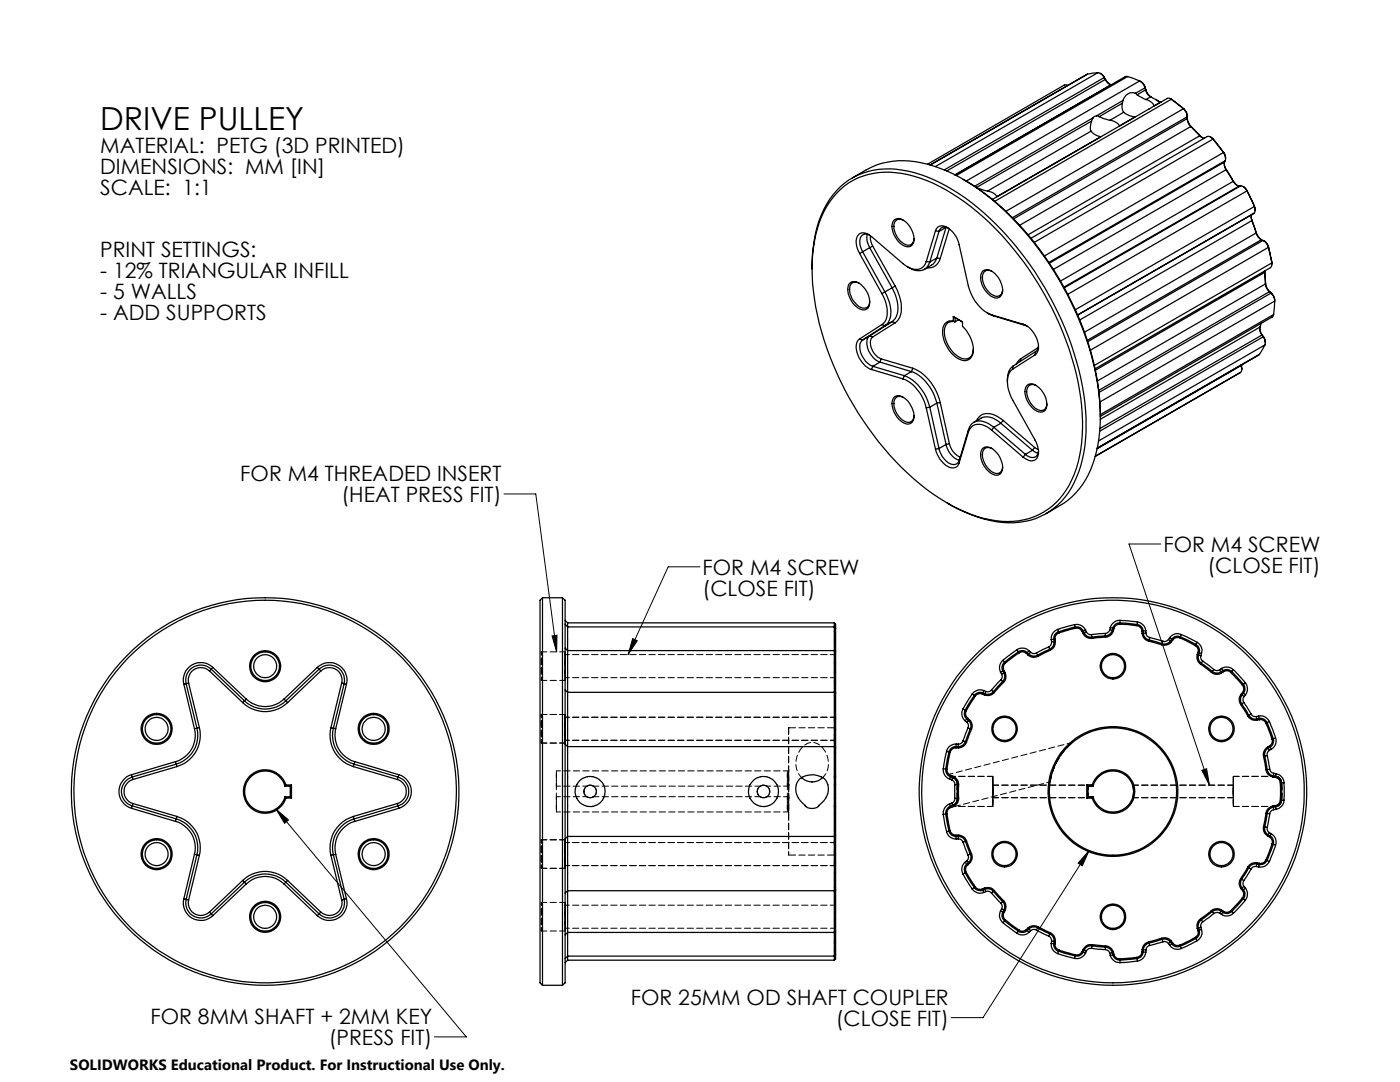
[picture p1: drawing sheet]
<svg xmlns="http://www.w3.org/2000/svg" width="279mm" height="216mm" viewBox="0 0 279 216" stroke-linecap="round" stroke-linejoin="round" font-family="sans-serif">
<path d="M100.6 98.6h6.3l4.2 31.5M139.7 113.1h-6.4l-8 17.5M231.7 108.5h-6.4l16.1 48.2M110.2 126.9l1-.1-.1 3.3zM126.3 127.4l.9 .4-1.9 2.8zM239.9 153.7l.9-.3 .6 3.3zM55.1 161.4l2.5 2.2-.8 .7zM55.1 161.4l38 45.5h-6.4M217.3 169.7l-21.1 33.4h-6.4M217.3 169.7l-1.3 3.1-.8-.6z" fill="none" stroke="#000" stroke-width=".2"/>
<path d="M55.1 161.4l2.5 2.2-.8 .7zM110.2 126.9l1-.1-.1 3.3zM126.3 127.4l.9 .4-1.9 2.8zM217.3 169.7l-1.3 3.1-.8-.6zM239.9 153.7l.9-.3 .6 3.3z" fill="#000"/>
<g fill="none" stroke="#000" stroke-width=".25">
<path d="M213.1 17h-.7l-27.3 15.8M219.1 14.5a1.66 1.66 0 0 1 1.2 1M219.1 14.5l-2.1 .3M219.1 14.5l-32.4 18.7M219.6 14.6l.8 .9M220.3 15.5l.3 .4M220.3 15.5l-31.8 18.4M220.4 15.5h-.1M220.4 15.5l.2 .3M220.6 15.9a1.83 1.83 0 0 0 1.2 1M220.6 15.9l-31.7 18.2M220.6 15.8l.8 1"/>
<path d="M220.6 15.8v.1M221.8 16.9h.1M221.8 16.9l-31.2 18M225 15.3l2.4 .9M225 15.3h-.5l-33.9 19.6M225 15.3l-34.2 19.7M226.6 18.6h-.1a1.87 1.87 0 0 0-2.4 1.4M226.6 18.6l.3 .3M226.9 18.9l1.8 1M227.4 16.2a2.17 2.17 0 0 1 1.1 1.3M227.4 16.2l-34.6 19.9M227.6 16.2l.6 .5 .3 .7"/>
<path d="M228.5 17.5l-1.9 1.1M228.5 17.5l.1 .4M228.5 17.4v.1M228.5 17.4l.1 .4M228.6 17.9a1.99 1.99 0 0 0 1.1 1.4M228.6 17.8a2.58 2.58 0 0 0 1.1 1.5M228.6 17.9l-1.7 1M228.6 17.8v.1M228.7 19.9a2.33 2.33 0 0 1 1.6 1.2l1.3-.7M229.7 19.3l1.9 1.1M229.7 19.3l-1 .6M230.6 19.9l1 .5"/>
<path d="M233.6 19.7l.2 .1M233.8 19.8l2.4 1.9M233.8 19.8l-.8-.2-35 20.2M233.8 19.8l2.5 2M233.8 19.8l-35.3 20.4M167 38.5a14 14 0 0 1 13-3.9 33.6 33.6 0 0 1 16.3 8.8 62.7 62.7 0 0 1 19.4 36 29.5 29.5 0 0 1-1.8 16.3 13.9 13.9 0 0 1-16.4 8 33.8 33.8 0 0 1-16.3-9.2 62.3 62.3 0 0 1-18.6-34.7 29.6 29.6 0 0 1 1.9-17.6 15.7 15.7 0 0 1 2.5-3.7zM170.1 35.5l2.8-1.6a16 16 0 0 1 12.4-1.1 39.3 39.3 0 0 1 17.5 11.6 63.2 63.2 0 0 1 16.5 34.2l.3 4.5M185.6 32.9l31.4-18.1zM192.2 35.8a54.1 54.1 0 0 1 19.1 19.8 55.1 55.1 0 0 1 8.3 27.5M194.6 37.3l.3 .1M194.9 37.4l2.2 .7M197.1 38.1l.3 .1a2.28 2.28 0 0 1 1.6 1"/>
<path d="M217.7 26.2l.9 .7 1.1 .4M217.7 26.2l-20.6 11.9M217.8 24.2v.2a2.44 2.44 0 0 0-.1 1.8M217.8 24.2l-22.9 13.2M218.2 23.5l-.4 .7M218.2 23.5l-23.7 13.7M218.9 23.1l-.7 .4M218.9 23.1l.5 .2M219.4 23.3l2.1 .7M224 20.6a1.89 1.89 0 0 0 .3 1.8M224 20.6l-4.6 2.7M224.1 20l-.1 .6"/>
<path d="M224.1 20l-5.2 3.1M224.3 22.4l1.2 .7 1 .3-3.1 1.7a2.76 2.76 0 0 0-1.9-1.1M224.3 22.4l-2.8 1.6M231.6 20.4h.1M236.2 21.7a2.17 2.17 0 0 1 .7 1.6l-34.8 20.1M236.2 21.7l.1 .1M236.2 21.7l-35.4 20.5M236.3 21.8a1.63 1.63 0 0 1 .6 1.3v.6M236.9 23.7l.1 .6 .6 1M236.9 23.6a3.1 3.1 0 0 0 .9 1.7M236.9 23.7l-34.6 20M237.6 25.3l1.8 1.8"/>
<path d="M237.6 25.3h.2M237.6 25.3l-34.1 19.6M237.8 25.3l1.7 1.8M239.4 27.1l.7 .4 .3 .1M239.4 27.1h.1M239.4 27.1l-34.2 19.7M239.5 27.1l.4 .4M241.6 27.3l.6 .5M242.1 27.8l2.1 2.6M242.1 27.8a1.06 1.06 0 0 0-1.2-.5l-35.2 20.3M242.1 27.8h.1M242.1 27.8l-35.7 20.6"/>
<path d="M242.2 27.8l2 2.6M244.2 30.4a1.81 1.81 0 0 1 .3 1.7M244.2 30.4h.1M244.2 30.4l-35.8 20.7M244.2 30.4l.3 .6 .1 .6M244.3 32.6l.5 1.3M244.4 32.3a1.63 1.63 0 0 0 .3 1.6M244.4 32.3l-35 20.2M244.5 32.1l-.1 .2M244.5 32.1l-35.2 20.3M244.7 33.9l1.4 2.3M244.7 33.9h.1"/>
<path d="M244.7 33.9l-34.5 19.9M244.8 33.9l1.4 2.3M246.1 36.2a1.7 1.7 0 0 0 1.2 .9M246.1 36.2l-34.5 19.9M246.2 36.2l.7 .8M246.2 36.2h-.1M247.3 37.1l-35 20.2M247.6 37.1a1.61 1.61 0 0 1 1.2 1M247.6 37.1h-.3M247.6 37.1l-35.2 20.3M248.1 37.2l.8 .8M248.8 38.1l1.5 3.1"/>
<path d="M248.8 38.1l-35.7 20.6M248.9 38l1.4 3.1M248.9 38l-.1 .1M162.1 53.6a24.2 24.2 0 0 1 3.5-13.9 13.9 13.9 0 0 1 14.4-5.8 33 33 0 0 1 16.4 8.6 63.2 63.2 0 0 1 20.1 37.7 28.6 28.6 0 0 1-2.2 16.1 14.1 14.1 0 0 1-16.7 7.6 29.8 29.8 0 0 1-8.5-3.5M169.5 56.7a1.65 1.65 0 0 1 2.5 .3 3.9 3.9 0 0 1 1.2 4.5 1.85 1.85 0 0 1-2.6-.6 3.8 3.8 0 0 1-1.1-4.2zM171.5 56.5a1.23 1.23 0 0 0-1.4 0 1.23 1.23 0 0 0-.6 1.2 4.1 4.1 0 0 0 2.8 3.8 1.15 1.15 0 0 0 1.3-1.3M171.6 50.6a3.4 3.4 0 0 1-.2-3.9 1.9 1.9 0 0 1 2.5 .5l6.3 5.4a3.3 3.3 0 0 0 3.7 .9 2.13 2.13 0 0 0 1-1.3M171.6 50.6l4.4 8M172.2 50.2l-.6 .4M172.2 50.2l4.4 8M173.1 46.7l-.1 1.3 .6 1.4M173.5 46.9a1.28 1.28 0 0 0-1.5 .1 1.28 1.28 0 0 0-.4 1.4l.2 .9 .4 .9"/>
<path d="M173.6 49.4l-1.4 .8M173.6 49.4l4.4 8M173.7 47.1v.7l.5 1.3M174.2 49.1l4.4 8M174.2 49.1l-.6 .3M176 58.6a5.8 5.8 0 0 1 .6 5.6l-.6 .6M176.6 58.2a6.9 6.9 0 0 1 .9 5.7l-.5 .8-.4 .3M176.6 58.2l-.6 .4M178 57.4a6.4 6.4 0 0 1 .7 6.1l-.7 .7M178 57.4l-1.4 .8M178.5 43.9a1.77 1.77 0 0 1 2.4 .5 4.2 4.2 0 0 1 1.3 4.2 1.48 1.48 0 0 1-2.4 0 4.1 4.1 0 0 1-1.5-4.5zM178.6 57.1a7.3 7.3 0 0 1 .9 6.3l-.9 1"/>
<path d="M178.6 57.1l-.6 .3M180.3 44a1.21 1.21 0 0 0-1.4-.1 1.21 1.21 0 0 0-.5 1.3 3.8 3.8 0 0 0 3 3.7 1.23 1.23 0 0 0 1-1.3M184.9 52.2l.7 .1M185.6 52.3a2.5 2.5 0 0 1-4.1 1.1l-.4-.2M186.7 46.1a1.45 1.45 0 0 1 2.4-.7 5.4 5.4 0 0 1 2.3 3.4l1.9 8.2a8.3 8.3 0 0 0 4.6 5.8M186.7 46.1l-1.8 6.1M186.7 46.1l.7 .1M187 51.5a3.6 3.6 0 0 1-2.5 2.3M187 51.5l-1.4 .8M187 51.5l.6 .1M187.4 46.2l-1.8 6.1M187.6 51.6a2.39 2.39 0 0 1-2.6 1.8"/>
<path d="M188.8 45.4l-1.4 .8M188.8 45.4l-1.8 6.1M188.8 45.4h.1M189.2 45.5a1.18 1.18 0 0 0-1.8 .7M189.4 45.6l-1.8 6M196.2 54a2.12 2.12 0 0 1 2.7 1 3.6 3.6 0 0 1 .8 4.1 1.76 1.76 0 0 1-2.6-.6 3.9 3.9 0 0 1-1.1-4.2zM198 54.2a1.21 1.21 0 0 0-1.4-.1 1.21 1.21 0 0 0-.5 1.3 3.8 3.8 0 0 0 3 3.7 1.23 1.23 0 0 0 1-1.3M249.7 43.3l.2 .7M249.8 44l.9 2.5M249.8 44l-34.3 19.9M249.9 44l.8 2.4M249.9 44h-.1"/>
<path d="M250.2 42.6a.96 .96 0 0 0-.4 1.4M250.2 42.6l-35.1 20.3M250.3 41.2a1.25 1.25 0 0 1-.1 1.4M250.3 41.1l.2 .8M250.3 41.1v.1M250.3 41.2l-35.7 20.6M250.7 46.5a2.22 2.22 0 0 0 1 1.3M250.7 46.5l-34.3 19.8M250.7 46.4l.3 .7 .7 .7M250.7 46.4v.1M251.7 47.8l.4 .2M251.7 47.8l-34.7 20.1"/>
<path d="M252.1 48a2.31 2.31 0 0 1 1.1 1.4M252.1 48l-35 20.2M252.2 48l.5 .4 .5 .8M252.4 54.1v.3zM252.4 54.4l.2 2.3M252.4 54.2l.2 2.3M252.4 54.4l-33.8 19.5M252.6 56.7a2.47 2.47 0 0 0 .7 1.5M252.6 56.5a2.9 2.9 0 0 0 .9 1.8l-.2-.1M252.6 56.5v.2M252.6 56.7l-33.6 19.3M253.2 49.4l.6 3.1"/>
<path d="M253.2 49.2l.6 3.1M253.2 49.2v.2M253.2 49.4l-35.6 20.5M253.3 58.2l.5 .4M253.3 58.2l-34 19.7M253.6 58.5a2.03 2.03 0 0 1 .8 1.6M253.6 58.5l.2 .1M253.6 58.5l-34.3 19.8M253.8 58.6l.1 .1a1.61 1.61 0 0 1 .5 1.3M253.8 52.5v.6l-.3 .3-35 20.2M253.8 52.3v.4M253.8 52.3v.2"/>
<path d="M253.8 52.5l-35.4 20.4M171.6 67.6a2.61 2.61 0 0 0-.4 3.2 4.9 4.9 0 0 0 2.7 2.9M171.6 67.6l.6 .2M172.2 67.8a2.62 2.62 0 0 0 0 3.5l.6 .8 1 .9 .4 .1M173.6 67a2.62 2.62 0 0 0 0 3.4l.9 1.2 1.1 .6M173.6 67l-1.4 .8M173.6 67l.6 .2M173.9 73.7l6.3 1.9M174.2 67.2a2.43 2.43 0 0 0 0 3l1 1.1 .7 .3M174.2 73.1l6.3 1.9M174.2 73.1l-.3 .6M175.6 72.2l6.3 2"/>
<path d="M175.6 72.2l-1.4 .9M175.9 71.6l6.3 1.9M175.9 71.6l-.3 .6M176 64.8l-4.4 2.8M176 64.8l.6 .2M176.6 65l-4.4 2.8M178 64.2l-1.4 .8M178 64.2l.6 .2M178 64.2l-4.4 2.8M178.5 79.2a2.15 2.15 0 0 1 2.7 .9 4.3 4.3 0 0 1 1 3.9 1.34 1.34 0 0 1-2.1 .3 4.2 4.2 0 0 1-1.8-4.9zM178.6 64.4l-4.4 2.8M180.2 75.6a8.3 8.3 0 0 1 4.7 5.8"/>
<path d="M180.3 79.3a1.21 1.21 0 0 0-1.4 0 1.21 1.21 0 0 0-.5 1.2 3.8 3.8 0 0 0 3 3.8 1.23 1.23 0 0 0 1-1.4M180.5 75a9 9 0 0 1 5.1 6.2M180.5 75l-.3 .6M181.9 74.2a9 9 0 0 1 5.1 6.2M181.9 74.2l-1.4 .8M182.2 73.5a9.5 9.5 0 0 1 5.4 6.8M182.2 73.5l-.3 .7M190.3 64.1a1.82 1.82 0 0 0-2.2 2.2 6.5 6.5 0 0 0 4 5.6 1.77 1.77 0 0 0 2.1-2.1 6.8 6.8 0 0 0-2.1-4.7v-.9M190.3 63.2v.9M190.3 63.2l1.8 1M190.3 64.1l.3 .1M190.3 63.2l.3 .2"/>
<path d="M190.6 64.2a1.67 1.67 0 0 0-2.1 1.9 6.1 6.1 0 0 0 3.7 5.5 1.65 1.65 0 0 0 2-1.9M190.6 63.4l1.5 .8M190.6 63.4v.8M191.3 63.8l-.7 .4M197 62.4l1.3 .6M197.9 62.8l6.3 1.9M197.9 62.8l.4 .2M198.3 63l6.3 1.9M202.1 73.7a3.4 3.4 0 0 0-.9 3.6l.6 1.9 4.8 8.6a3.3 3.3 0 0 1 .1 3.9l-.3 .2a2.23 2.23 0 0 1-2.2-.7M202.2 73a3.1 3.1 0 0 0-1.2 3.1M202.2 73l-.1 .7M203.7 71.6l-.9 1"/>
<path d="M203.7 71.6l-.1 .5M204.2 64.7a5 5 0 0 1 3 5.3l-.6 .8M204.2 64.7l.4 .2M204.6 64.9l.4 .2M205 76.8a1.72 1.72 0 0 1 2.4 .6 3.9 3.9 0 0 1 1.2 4.5 1.85 1.85 0 0 1-2.7-.6 4 4 0 0 1-1.1-4.2zM206.6 70.8l-4.5 2.9M206.7 70.2l-.1 .6M206.7 70.2l-4.5 2.8M206.8 76.9a1.3 1.3 0 0 0-1.5 .1 1.3 1.3 0 0 0-.4 1.6 4.1 4.1 0 0 0 2.7 3.3 1.16 1.16 0 0 0 1.3-1.3M207.2 69.4l-3.5 2.2M207.3 69a1.36 1.36 0 0 1-.6 1.2M247.6 72.9v.1"/>
<path d="M247.6 73a1.02 1.02 0 0 1-.1 1.3M247.6 73l-28.6 16.5M247.7 72.9h.1M247.7 72.9l.1 .8M247.7 72.9l-.1 .1M251.4 70.7l-32.4 18.8M251.4 70.7l-32.4 18.7M251.4 65.5l.1 .6 .4 .8M251.5 65.3a1.89 1.89 0 0 0 .3 1.6M251.5 65.3l-31.9 18.4M251.7 64.5l-.2 .8M251.8 66.9l.3 .3"/>
<path d="M251.8 66.9h.1M251.8 66.9l-32.3 18.6M251.9 66.9l.3 .3M252.1 67.2a1.86 1.86 0 0 1 .3 1.6M252.1 67.2h.1M252.1 67.2l-32.6 18.8M252.2 67.2l.2 .5 .1 .7M252.4 68.8l-1 1.9M252.4 68.8l-33.1 19.2M254.2 62.8l-.3 .5-34.3 19.8M254.2 62.8l-34.6 19.9M254.4 60.1l-.2 2.7"/>
<path d="M254.4 60.1l-34.9 20.1M184.9 81.4l1.8 8.2M185.6 81.2l-.7 .2M185.6 81.2l1.8 8.3M186.7 89.6a5.1 5.1 0 0 0 3.1 3.7 1.25 1.25 0 0 0 1.6-.9M187 80.4l-1.4 .8M187 80.4l1.8 8.3M187.4 89.5a4 4 0 0 0 2.9 3.2 1.15 1.15 0 0 0 1.2-.9M187.4 89.5l-.7 .1M187.6 80.3l1.9 8.2M187.6 80.3l-.6 .1M188.8 88.7a4.2 4.2 0 0 0 2.7 3.2"/>
<path d="M188.8 88.7l-1.4 .8M189.5 88.5a3.7 3.7 0 0 0 2.1 2.7M189.5 88.5l-.7 .2M191.5 91.8l-.1 .6M193.3 86.3l-1.9 6.1M193.3 85.7v.6M193.3 85.7l-1.8 6.1M194.3 84.3l1.5-.8a3.2 3.2 0 0 1 3.4 .5l.5 .5M196 89.6a1.69 1.69 0 0 1 2.5 .4 4.2 4.2 0 0 1 1.4 4.2 1.29 1.29 0 0 1-2.1 .3 4.2 4.2 0 0 1-1.8-4.9zM197.9 85.8a3.1 3.1 0 0 0-3.9-.7l-.7 1.2M197.9 85.8l6.3 5.4M198 89.5a1.21 1.21 0 0 0-1.4 0 1.21 1.21 0 0 0-.5 1.2 4.1 4.1 0 0 0 2.7 3.8 1.19 1.19 0 0 0 1.3-1.3"/>
<path d="M198.3 85.3a3.7 3.7 0 0 0-3.9-1.1 2.4 2.4 0 0 0-1.1 1.5M198.3 85.3l6.3 5.4M198.3 85.3l-.4 .5M199.7 84.5l6.4 5.4M199.7 84.5l-1.4 .8M200.2 83.9a4 4 0 0 0-4.4-1l-.9 1.1M200.2 83.9l6.3 5.4M200.2 83.9l-.5 .6M204.6 90.7l-.4 .5M206.1 89.9l1.1 .6M206.1 89.9l-1.5 .8M206.5 89.3l.7 .4"/>
<path d="M206.5 89.3l-.4 .6M207.3 90a1.3 1.3 0 0 1-.8 1.3 1.3 1.3 0 0 1-1.5-.4l-.4-.2M218.6 91.1l28.9-16.8zM219.6 83.1a23.2 23.2 0 0 1-4.2 14.5 13.2 13.2 0 0 1-3.8 3.3l-2.9 1.6M108.3 119.3v77.3M108.3 119.3l-.5 .5v76.3l.5 .5M108.3 119.3h4M112.3 119.3v77.3M112.3 119.3l.5 .5v76.3l-.5 .5M36.7 136.5l2.1 8.9M37.1 136.4l2.2 8.9a6 6 0 0 1-4.1 7.2l-8.8 2.5M37.1 136.4l-.4 .1"/>
<path d="M37.6 136.3l2.2 8.9M37.6 136.3l-.5 .1M41.8 133.9a2.51 2.51 0 0 0-3-.4 2.51 2.51 0 0 0-1.2 2.8M41.8 133.9l6.6 6.3M42.2 133.5l6.6 6.3a6 6 0 0 0 8.2 0l6.7-6.3a3 3 0 0 1 3.6-.4 3 3 0 0 1 1.4 3.3M42.2 133.5a3 3 0 0 0-3.6-.4 3 3 0 0 0-1.5 3.3M42.2 133.5l-.4 .4M42.5 133.2a3.5 3.5 0 0 0-4.2-.5 3.5 3.5 0 0 0-1.6 3.8M42.5 133.2l-.3 .3M42.5 133.2l6.6 6.3M49.1 139.5a5.5 5.5 0 0 0 7.6 0M49.1 139.5l-.7 .7"/>
<path d="M56.7 139.5l.7 .7M63.3 133.2a3.5 3.5 0 0 1 4.2-.5 3.5 3.5 0 0 1 1.6 3.8M63.3 133.2l-6.6 6.3M63.3 133.2l.7 .7M64 133.9a2.51 2.51 0 0 1 3-.4 2.51 2.51 0 0 1 1.2 2.8M64 133.9l-6.6 6.3M68.2 136.3l-2.2 8.9M68.2 136.3l.5 .1M68.7 136.4l.4 .1M68.7 136.4l-2.2 8.9M69.1 136.5l-2.1 8.9M112.8 137.7l.5 .4"/>
<path d="M112.8 129.3l.5 .5M112.8 124.6l.5 .5M112.8 123.8l.5 .5M113.3 138.1v10.9M113.3 129.8v8.3M113.3 125.1v4.7M113.3 124.3v.8M113.3 138.1h53.2M113.3 129.8h53.2M113.3 125.1h53.2M113.3 124.3h53.2M166.5 138.1v10.9"/>
<path d="M166.5 129.8v8.3M166.5 125.1v4.7M166.5 124.3v.8M166.5 124.3l.3 .2v.8M166.5 138.1l.3 .3M166.5 129.8l.3 .3M166.5 125.1l.3 .2M166.8 138.4v10.8M166.8 130.1v8.3M166.8 125.3v4.8M194 138.5l-1.8 3M194 138.5l.5 .2"/>
<path d="M194.5 138.7l-1.9 3M194.5 138.7l.1 .2M194.6 138.9l-1.8 2.9M196 138.5a1.24 1.24 0 0 0-1.4 .4M196 138.5l.5 .2M196.1 138.3a1.44 1.44 0 0 0-1.6 .4M196.1 138.3l-.1 .2M196.1 138.3l.5 .1M196.3 137.8a1.89 1.89 0 0 0-2.3 .7M196.3 137.8l.4 .2M196.3 137.8l-.2 .5M196.6 138.4l-.1 .3"/>
<path d="M196.7 138l-.1 .4M197.9 137.7a1.03 1.03 0 0 1-1.2 .3M197.9 137.7l.4 .3M198.3 138a1.45 1.45 0 0 1-1.7 .4M198.3 138l.1 .2M198.4 138.2a1.72 1.72 0 0 1-1.9 .5M199.7 134.1l.2 .4M199.7 135.6l-1.8 2.1M199.7 135.6l.6 .6M199.9 134.5a.99 .99 0 0 1-.2 1.1M200.1 133.9l.2 .4M200.1 133.9l-.4 .2"/>
<path d="M200.2 131.8a1.9 1.9 0 0 0-.5 2.3M200.2 131.8l.3 .4M200.3 136.2l-1.9 2M200.3 134.3a1.66 1.66 0 0 1-.7 2.2l-1.3 1.5M200.3 133.8l.3 .4M200.3 133.8l-.2 .1M200.3 134.3l-.4 .2M200.5 132.2a1.37 1.37 0 0 0-.4 1.7M200.5 132.2l.1 .1M200.6 134.2a1.76 1.76 0 0 1-.3 2M200.6 134.2l-.3 .1M200.6 132.3a1.2 1.2 0 0 0-.3 1.5"/>
<path d="M203 129.6a1.92 1.92 0 0 1 2.4 .3M203 129.6l-2.8 2.2M203 129.6l.4 .7M203.4 130.3l-2.8 2M203.4 130.3a1.12 1.12 0 0 1 1.4 .1M204.8 130.4l.4 .3M205.2 130.7a1.68 1.68 0 0 0 2 .3M205.4 130.5a1.47 1.47 0 0 0 1.7 .2M205.4 130.5a1.58 1.58 0 0 0-2.5-.2l-2.4 1.9M205.4 130.5l-.2 .2M205.4 129.9l-.6 .5M205.4 129.9l.3 .2"/>
<path d="M205.7 130.1a.99 .99 0 0 0 1.1 .2M205.7 130.1l-.3 .4M206.8 130.3l.3 .4M207.1 130.7l.1 .3M209.3 129.1l-2.5 1.2M209.3 129.1l.2 .4M209.5 129.5l-2.4 1.2M209.5 129.5l.1 .3M209.6 129.8l-2.4 1.2M209.8 127.6l.1 .5M209.9 128.1a1.11 1.11 0 0 1-.6 1M210.4 128a1.47 1.47 0 0 1-.9 1.5"/>
<path d="M210.4 128l-.5 .1M210.5 127.5l.1 .5M210.5 127.5l-.7 .1M210.6 128a1.67 1.67 0 0 1-1 1.8M210.6 128h-.2M211.1 125.6a1.88 1.88 0 0 0-1.3 2M211.1 125.6l.1 .4M211.2 126a1.53 1.53 0 0 0-.8 2M211.2 126l.1 .3M211.3 126.3a1.18 1.18 0 0 0-.8 1.2M214.5 124.6a1.94 1.94 0 0 1 2.1 1.1M214.5 124.6l-3.4 1"/>
<path d="M214.5 124.6l.1 .5M214.6 125.1a1.42 1.42 0 0 1 1.6 .8M214.6 125.1l-3.4 .9M214.6 125.1v.3M214.6 125.4l-3.3 .9M214.6 125.4a1.16 1.16 0 0 1 1.4 .6M216 126l.1 .4M216.1 126.4a1.79 1.79 0 0 0 1.8 1M216.2 125.9l-.2 .1M216.2 125.9l.2 .4M216.4 126.3a1.63 1.63 0 0 0 2.2 .7l2-.1M216.4 126.3l-.3 .1"/>
<path d="M216.6 125.7l-.4 .2M216.6 125.7l.2 .4M216.8 126.1a.96 .96 0 0 0 1 .5M216.8 126.1l-.4 .2M217.8 126.6l.1 .8M220.6 126.4l-2.8 .2M220.6 126.9v.2M220.6 126.4v.5M220.6 127.1l-2.7 .3M221.5 125.7a1.04 1.04 0 0 1-.9 .7M221.5 125.7l.5 .1M221.6 125.2l.5 .1"/>
<path d="M221.6 125.2l-.1 .5M222 125.8a1.55 1.55 0 0 1-1.4 1.1M222 125.8h.2M222.1 125.3l.2 .1M222.1 125.3l-.1 .5M222.2 125.8a1.78 1.78 0 0 1-1.6 1.3M222.3 125.4l-.1 .4M223.5 124.5a1.19 1.19 0 0 0-1.2 .9M223.5 124.5l3.4 .3M223.5 124.3l3 .3a1.45 1.45 0 0 1 1.6 1.3M223.5 124.3a1.44 1.44 0 0 0-1.4 1M223.5 123.8l3.5 .3"/>
<path d="M223.5 123.8a2.01 2.01 0 0 0-1.9 1.4M223.5 124.3v.2M223.5 123.8v.5M226.9 124.8a1.09 1.09 0 0 1 1 1.1M227 124.1a1.98 1.98 0 0 1 1.7 1.8M227 124.1l-.1 .7M227.9 125.9v.5M227.9 126.4a1.69 1.69 0 0 0 1.4 1.5M228.1 125.9l.1 .5M228.1 125.9h-.2M228.2 126.4a1.53 1.53 0 0 0 1.1 1.3M228.2 126.4h-.3"/>
<path d="M228.7 125.9h-.6M228.7 125.9v.4M228.7 126.3a.93 .93 0 0 0 .7 .9M228.7 126.3l-.5 .1M229.3 127.9l2.5 .8M229.3 127.7l2.6 .7M229.3 127.7v.2M229.4 127.2l2.7 .8M229.4 127.2l-.1 .5M231.9 128.4l-.1 .3M232.1 128l-.2 .4M233.2 127.6a.99 .99 0 0 1-1.1 .4"/>
<path d="M233.2 127.6l.4 .3M233.4 127.2l.7 .5M233.4 127.2l-.2 .4M233.6 127.9a1.45 1.45 0 0 1-1.7 .5M233.6 127.9l.2 .2M233.8 128.1a1.81 1.81 0 0 1-2 .6M234.1 127.7l-.3 .4M235.5 127.3a1.24 1.24 0 0 0-1.4 .4M235.5 127.3l3 1.5M235.5 127.1l3.2 1.5M235.5 127.1a1.53 1.53 0 0 0-1.9 .8M235.5 127.1v.2"/>
<path d="M235.8 126.6l3.1 1.6M235.8 126.6a1.89 1.89 0 0 0-2.4 .6M235.8 126.6l-.3 .5M238.5 128.8a1.16 1.16 0 0 1 .6 1.4M238.7 128.6a1.44 1.44 0 0 1 .6 1.6M238.7 128.6l-.2 .2M238.9 128.2a1.86 1.86 0 0 1 .9 2.2M238.9 128.2l-.2 .4M238.9 130.6a1.76 1.76 0 0 0 .7 1.9M238.9 130.6l.8 .2M239.1 130.2l-.2 .4M239.1 130.2h.2"/>
<path d="M239.3 130.2a1.75 1.75 0 0 0 1 2.5l1.6 1.2M239.3 130.2l.5 .2M239.6 132.5l2.2 1.7M239.7 130.8a.91 .91 0 0 0 .3 1.1M239.8 130.4l-.1 .4M240 131.9l2.3 1.7M240 131.9l-.4 .6M241.8 134.2a1.73 1.73 0 0 0 2 .1M241.9 133.9a1.69 1.69 0 0 0 2.4-.2l.9-.1 .6 .4M241.9 133.9l-.1 .3M242.3 133.6a.92 .92 0 0 0 1.1 0M242.3 133.6l-.4 .3"/>
<path d="M243.4 133.6l.4 .7M243.8 133.4a1.99 1.99 0 0 1 2.4 .2M243.8 133.4l.4 .6M243.8 133.4l-.4 .2M244.2 134a1.13 1.13 0 0 1 1.4 .2M244.2 134l-.4 .3M245.6 134.2l2.3 2.5M245.8 134l2.3 2.6M245.8 134l-.2 .2M246.2 133.6l2.3 2.6M246.2 133.6l-.4 .4M247.7 138.5a1.66 1.66 0 0 0-.1 2.1"/>
<path d="M247.7 138.5l.2 .2M247.9 138.7a1.6 1.6 0 0 0-.1 1.7M247.9 138.7l.4 .3M247.9 136.7a1.17 1.17 0 0 1 .1 1.5M248 138.2l-.3 .3M248 138.2l.1 .1M248.1 136.6a1.38 1.38 0 0 1 0 1.7M248.1 136.6l-.2 .1M248.1 138.3l-.2 .4M248.1 138.3l.5 .3M248.3 139a1.05 1.05 0 0 0-.1 1.2M248.5 136.2a1.98 1.98 0 0 1 .1 2.4"/>
<path d="M248.5 136.2l-.4 .4M248.6 138.6l-.3 .4M26.2 154.6a3.5 3.5 0 0 0-2.5 3.3 3.5 3.5 0 0 0 2.5 3.4M26.2 154.6l.2 .4M26.4 155a2.99 2.99 0 0 0-2.2 2.9 2.99 2.99 0 0 0 2.2 2.9M26.4 155l.1 .5M26.5 155.5a2.51 2.51 0 0 0-1.7 2.4 2.51 2.51 0 0 0 1.7 2.4M35 152l.3 1M35 152l-8.8 2.6M35.3 153l-8.8 2.5M38.8 145.4a5.4 5.4 0 0 1-3.8 6.6M39.8 145.2a6.5 6.5 0 0 1-4.5 7.8"/>
<path d="M39.8 145.2l-1 .2M48.4 140.2a6.4 6.4 0 0 0 9 0M56.9 156.9a4.1 4.1 0 0 0-6.3-2.3 4.1 4.1 0 0 0 0 6.7 4.1 4.1 0 0 0 6.3-2.3M56.9 159l.2 .2M56.9 159h1M56.9 156.9h1M57.1 156.6a4.4 4.4 0 0 0-6.7-2.2 4.4 4.4 0 0 0 0 7.1 4.4 4.4 0 0 0 6.7-2.3M57.1 156.6l-.2 .3M57.1 159.2h1.1M57.1 156.6h1.1M57.9 159l.3 .2M57.9 156.9v2.1"/>
<path d="M58.2 156.6v2.6M58.2 156.6l-.3 .3M66 145.2a6.5 6.5 0 0 0 4.5 7.8M66 145.2l.5 .1M66.5 145.3a6 6 0 0 0 4.2 7.2l8.7 2.5M66.5 145.3l.5 .1M67 145.4a5.5 5.5 0 0 0 3.8 6.6M70.5 153l8.8 2.5M70.8 152l-.3 1M70.8 152l8.8 2.6M79.3 155.5a2.51 2.51 0 0 1 1.8 2.4 2.51 2.51 0 0 1-1.8 2.4M79.4 155a3 3 0 0 1 2.2 2.9 3 3 0 0 1-2.2 2.9"/>
<path d="M79.4 155l-.1 .5M79.6 154.6a3.5 3.5 0 0 1 2.5 3.3 3.5 3.5 0 0 1-2.5 3.4M79.6 154.6l-.2 .4M112.8 148.5l.5 .5M113.3 149v17.9M113.3 149h53.2M159.5 155.5a4 4 0 0 1 5.3 .2 3.6 3.6 0 0 1-1.4 5 1.86 1.86 0 0 1-2.7 0 3.9 3.9 0 0 1-1.5-4.7zM159.9 155.2a2.98 2.98 0 0 0 4.3 0M166.5 149v17.9M166.5 149l.3 .2M166.8 149.2v17.5M188.2 153.4a1.97 1.97 0 0 0 1.3 2"/>
<path d="M188.2 153.4l.8 .1M188.9 149.9l-.7 3.5M188.9 149.9l.5 .2M189 153.5a1.21 1.21 0 0 0 .8 1.2M189.4 150.1l-.5 2.1a2.42 2.42 0 0 0 .2 2.4l.6 .4M189.4 150.1h.2M189.5 155.4l.4 .2M189.6 150.1l-.6 3.4M189.7 155l.4 .2M189.7 155l-.2 .4M189.8 154.7l.4 .2M189.8 154.7l-.1 .3"/>
<path d="M189.9 155.6a.97 .97 0 0 1 .7 1M190.1 155.2a1.48 1.48 0 0 1 1 1.4M190.1 155.2l-.2 .4M190.2 154.9a1.72 1.72 0 0 1 1.1 1.7M190.2 154.9l-.1 .3M190.6 159.3a1.07 1.07 0 0 1-.7 1M190.6 156.6v2.7M190.6 156.6h.5M190.8 149.2a1.19 1.19 0 0 0-1.2 .9M190.8 149a1.41 1.41 0 0 0-1.4 1.1M190.8 149.2h.4M190.8 149v.2"/>
<path d="M190.8 148.5a1.85 1.85 0 0 0-1.9 1.4M190.8 148.5h.4M190.8 148.5v.5M191.1 159.3a1.48 1.48 0 0 1-1 1.4M191.1 156.6v2.7M191.1 159.3h.2M191.1 156.6h.2M191.1 159.3h-.5M191.2 148.5v.7M191.3 159.3a1.72 1.72 0 0 1-1.1 1.7M191.3 156.6v2.7M192.2 141.5a1.88 1.88 0 0 0 .4 2.3"/>
<path d="M192.2 147.8a.94 .94 0 0 1-1 .7M192.2 141.5l.4 .2M192.2 147.8l.5 .2M192.6 141.7a1.42 1.42 0 0 0 .3 1.7M192.6 141.7l.2 .1M192.6 143.8l.3 .3M192.7 148a1.6 1.6 0 0 1-1.9 1M192.7 148l.2 .1M192.8 141.8a1.2 1.2 0 0 0 .3 1.5M192.9 148.1a1.73 1.73 0 0 1-1.7 1.1M192.9 144.1a.88 .88 0 0 1 .3 1.1M192.9 143.4l.4 .4"/>
<path d="M192.9 143.4l-.3 .4M193.1 143.3l.3 .3M193.1 143.3l-.2 .1M193.2 145.2l-1 2.6M193.2 145.2l.4 .3M193.3 143.8a1.43 1.43 0 0 1 .3 1.7M193.3 143.8l-.4 .3M193.4 143.6a1.67 1.67 0 0 1 .5 2M193.4 143.6l-.1 .2M193.6 145.5l-.9 2.5M193.6 145.5l.3 .1M193.9 145.6l-1 2.5"/>
<path d="M216.9 159.2h1.1M216.9 156.6h1.1M216.9 156.6l.2 .3M216.9 156.6v2.6M217.1 159h1.1M217.1 156.9h1.1M217.1 159l-.2 .2M217.1 156.9v2.1M218 156.6a4.4 4.4 0 0 1 6.7-2.2 4.4 4.4 0 0 1 0 7.1 4.4 4.4 0 0 1-6.7-2.3M218 156.6l.2 .3M218.2 156.9a4.1 4.1 0 0 1 6.3-2.3 4.1 4.1 0 0 1 0 6.7 4.1 4.1 0 0 1-6.3-2.3M218.2 159l-.2 .2"/>
<path d="M247.6 140.6l1.4 2.3M247.8 140.4l1.4 2.3M247.8 140.4l-.2 .2M248.2 140.2l1.5 2.3M248.2 140.2l-.4 .2M249 142.9a1.68 1.68 0 0 0 1.9 .8M249.2 142.7a1.46 1.46 0 0 0 1.6 .8M249.2 142.7l-.2 .2M249.7 142.5a.92 .92 0 0 0 1 .5M249.7 142.5l-.5 .2M250.7 143l.1 .5M250.8 143.5l.1 .2"/>
<path d="M251.2 142.9a1.95 1.95 0 0 1 2.1 1.1M251.2 142.9l.1 .5M251.2 142.9l-.5 .1M251.3 143.4a1.39 1.39 0 0 1 1.6 .8M251.3 143.4v.2M251.3 143.4l-.5 .1M251.3 143.6a1.16 1.16 0 0 1 1.3 .7M251.3 143.6l-.4 .1M252.2 151l.5 2.6M252.4 150.9l.3 1.3a3.5 3.5 0 0 0 .8 2.4l.6 .2M252.4 150.9l-.2 .1M252.6 144.3l1.3 3.2"/>
<path d="M252.7 153.6a1.68 1.68 0 0 0 1.4 1.4M252.9 144.2l1.2 3.2M252.9 144.2l-.3 .1M252.9 150.8l.5 2.7M252.9 150.8l-.5 .1M253 149.1a1.76 1.76 0 0 0-.8 1.9M253 149.1l.1 .2M253.1 149.3a1.47 1.47 0 0 0-.7 1.6M253.1 149.3l.2 .4M253.3 144l1.3 3.2M253.3 149.7a.95 .95 0 0 0-.4 1.1M253.3 144l-.4 .2"/>
<path d="M253.4 148.8l-.4 .3M253.4 148.8l.1 .2M253.4 153.5a.92 .92 0 0 0 .8 .8M253.4 153.5l-.7 .1M253.5 149l-.4 .3M253.5 149l.2 .5M253.7 149.5l-.4 .2M253.9 147.5a1.15 1.15 0 0 1-.5 1.3M254.1 155l.4 .1M254.1 154.8a1.58 1.58 0 0 1 1.7 1.4M254.1 147.4a1.43 1.43 0 0 1-.6 1.6M254.1 154.8v.2"/>
<path d="M254.1 147.4l-.2 .1M254.2 154.3l-.1 .5M254.2 154.3l.4 .1M254.5 155.1a1.26 1.26 0 0 1 1 1.1M254.6 147.2a1.85 1.85 0 0 1-.9 2.3M254.6 147.2l-.5 .2M254.6 154.4a1.98 1.98 0 0 1 1.7 1.8M254.6 154.4l-.1 .7M255.5 159.7a1.26 1.26 0 0 1-1 1.1M255.5 156.2v3.5M255.5 159.7h.3M255.5 156.2h.3"/>
<path d="M255.8 159.7a1.51 1.51 0 0 1-1.7 1.4M255.8 156.2v3.5M255.8 159.7h.5M256.3 156.2v3.5M256.3 159.7a1.98 1.98 0 0 1-1.7 1.8M256.3 156.2h-.5M26.2 161.3l8.8 2.6M26.4 160.8l8.8 2.6a6 6 0 0 1 4.1 7.2l-2.2 8.9M26.4 160.8l-.2 .5M26.5 160.3l-.1 .5M26.5 160.3l8.8 2.6M35 163.9a5.4 5.4 0 0 1 3.8 6.6"/>
<path d="M35.3 162.9a6.5 6.5 0 0 1 4.5 7.8M35.3 162.9l-.3 1M36.7 179.4a3.5 3.5 0 0 0 1.6 3.8 3.5 3.5 0 0 0 4.2-.5M36.7 179.4l.4 .1M37.1 179.5a3 3 0 0 0 1.5 3.3 3 3 0 0 0 3.6-.4M37.1 179.5l.5 .1M37.6 179.6a2.51 2.51 0 0 0 1.2 2.7 2.51 2.51 0 0 0 3-.3M38.8 170.5l1 .2M38.8 170.5l-2.1 8.9M39.8 170.7l-2.2 8.9M48.4 175.7a6.4 6.4 0 0 1 9 0M48.4 175.7l.7 .7"/>
<path d="M48.4 175.7l-6.6 6.3M49.1 176.4a5.5 5.5 0 0 1 7.6 0M49.1 176.4l-6.6 6.3M56.7 176.4l6.6 6.3M57.4 175.7l-.7 .7M57.4 175.7l6.6 6.3M66 170.7l2.2 8.9M66.5 170.6l2.2 8.9M66.5 170.6l-.5 .1M67 170.5l-.5 .1M67 170.5l2.1 8.9M68.2 179.6a2.51 2.51 0 0 1-1.2 2.7 2.51 2.51 0 0 1-3-.3"/>
<path d="M68.7 179.5a3 3 0 0 1-1.4 3.3 3 3 0 0 1-3.6-.4l-6.7-6.4a6 6 0 0 0-8.2 0l-6.6 6.4M68.7 179.5l-.5 .1M69.1 179.4a3.5 3.5 0 0 1-1.6 3.8 3.5 3.5 0 0 1-4.2-.5M69.1 179.4l-.4 .1M70.5 162.9a6.5 6.5 0 0 0-4.5 7.8M70.5 162.9l.3 1M70.8 163.9a5.5 5.5 0 0 0-3.8 6.6M79.3 160.3l.1 .5M79.3 160.3l-8.8 2.6M79.4 160.8l-8.7 2.6a6 6 0 0 0-4.2 7.2M79.4 160.8l.2 .5M79.6 161.3l-8.8 2.6"/>
<path d="M113.3 166.9v10.8M113.3 177.7v8.4M113.3 166.9l-.5 .5M113.3 166.9h53.2M113.3 177.7l-.5 .5M113.3 177.7h53.2M166.5 166.9v10.8M166.5 177.7v8.4M166.8 166.7v10.8M166.8 177.5v8.3M166.8 166.7l-.3 .2M166.8 177.5l-.3 .2"/>
<path d="M188.2 162.5l.7 3.4M188.9 165.9a1.85 1.85 0 0 0 1.9 1.5M189 162.4l.6 3.4M189 162.4l-.8 .1M189.4 165.8a1.41 1.41 0 0 0 1.4 1.1M189.4 165.8l-.5 .1M189.5 160.4a1.98 1.98 0 0 0-1.3 2.1M189.5 160.4l.2 .5M189.6 165.8a1.19 1.19 0 0 0 1.2 .9M189.6 165.8h-.2M189.7 160.9a1.72 1.72 0 0 0-.8 2.4l.5 2.5M189.7 160.9l.1 .2"/>
<path d="M189.8 161.1a1.22 1.22 0 0 0-.8 1.3M189.9 160.3l.2 .4M189.9 160.3l-.4 .1M190.1 160.7l.1 .3M190.1 160.7l-.4 .2M190.2 161l-.4 .1M190.8 166.9a1.59 1.59 0 0 1 1.9 1M190.8 166.7h.4M190.8 166.7v.2M190.8 166.9v.5M190.8 167.4h.4M191.2 166.7a1.73 1.73 0 0 1 1.7 1.1"/>
<path d="M191.2 167.4a.94 .94 0 0 1 1 .7M191.2 166.7v.7M192.2 174.4l1.8 3M192.2 168.1l1 2.5M192.6 174.2l1.9 2.9M192.6 172a1.88 1.88 0 0 0-.4 2.4M192.6 174.2l-.4 .2M192.6 172l.3 .4M192.7 167.9l.9 2.5M192.7 167.9l-.5 .2M192.8 174.1l1.8 2.9M192.8 174.1l-.2 .1"/>
<path d="M192.9 167.8l1 2.5M192.9 167.8l-.2 .1M192.9 172.4a1.48 1.48 0 0 0-.3 1.8M192.9 172.4l.2 .2M192.9 171.7l.4 .4M192.9 171.7l-.3 .3M193.1 172.6a1.2 1.2 0 0 0-.3 1.5M193.2 170.6a.88 .88 0 0 1-.3 1.1M193.3 172.1l.1 .2M193.3 172.1l-.4 .3M193.4 172.3l-.3 .3M193.6 170.4a1.43 1.43 0 0 1-.3 1.7"/>
<path d="M193.6 170.4l-.4 .2M193.9 170.3a1.67 1.67 0 0 1-.5 2M193.9 170.3l-.3 .1M194 177.4a1.89 1.89 0 0 0 2.3 .7M194.5 177.1a1.4 1.4 0 0 0 1.6 .5M194.5 177.1l-.5 .3M194.6 177a1.18 1.18 0 0 0 1.4 .4M194.6 177l-.1 .1M196 177.4l.1 .2M196.1 177.6l.2 .5M196.5 177.2a1.72 1.72 0 0 1 1.9 .5M196.5 177.2l-.5 .2"/>
<path d="M196.5 177.2l.1 .2M196.6 177.4a1.45 1.45 0 0 1 1.7 .5M196.6 177.4l-.5 .2M196.6 177.4l.1 .5M196.7 177.9a1.03 1.03 0 0 1 1.2 .3M196.7 177.9l-.4 .2M197.9 178.2l1.8 2M198.3 177.9l.8 1a3.3 3.3 0 0 1 1.4 2l-.2 .7M198.3 177.9l-.4 .3M198.4 177.7l1.9 2M198.4 177.7l-.1 .2M200.3 179.7a1.76 1.76 0 0 1 .3 2"/>
<path d="M200.3 179.7l-.6 .5M247.6 175.3a1.66 1.66 0 0 0 .1 2M247.6 175.3l.2 .1M247.7 177.3l.3 .4M247.8 175.4a1.54 1.54 0 0 0 .1 1.8M247.8 175.4l.4 .3M247.9 177.2l.2 .4M247.9 177.2l-.2 .1M247.9 179.1l-2.3 2.6M247.9 179.1l.2 .2M248 177.7a1.12 1.12 0 0 1-.1 1.4M248.1 177.6a1.38 1.38 0 0 1 0 1.7"/>
<path d="M248.1 179.3l-.8 1a5.4 5.4 0 0 1-2.3 2l-.9-.2M248.1 177.6l-.1 .1M248.1 179.3l.4 .3M248.2 175.7a1.05 1.05 0 0 0 .1 1.2M248.3 176.9l-.4 .3M248.3 176.9l.3 .3M248.5 179.6l-2.3 2.6M248.6 177.2a1.98 1.98 0 0 1-.1 2.4M248.6 177.2l-.5 .4M249 173l-1.4 2.3M249 173l.2 .1M249.2 173.1l-1.4 2.3"/>
<path d="M249.2 173.1l.5 .3M249.7 173.4l-1.5 2.3M250.7 172.9a.92 .92 0 0 0-1 .5M250.7 172.9l.5 .1M250.8 172.4a1.46 1.46 0 0 0-1.6 .7M250.8 172.4l.5 .1M250.8 172.4l-.1 .5M250.9 172.2a1.78 1.78 0 0 0-1.9 .8M250.9 172.2l.4 .1M250.9 172.2l-.1 .2M251.3 172.5l-.1 .5M251.3 172.3v.2"/>
<path d="M252.2 164.9a1.76 1.76 0 0 0 .8 1.9M252.2 164.9l.2 .1M252.4 165a1.47 1.47 0 0 0 .7 1.6M252.4 165l.5 .1M252.6 171.6a1.16 1.16 0 0 1-1.3 .7M252.6 171.6l.3 .1M252.7 162.3l-.5 2.6M252.7 162.3l.7 .1M252.9 171.7a1.51 1.51 0 0 1-1.6 .8M252.9 171.7l.4 .2M252.9 165.1a.95 .95 0 0 0 .4 1.1M253 166.8l.4 .2"/>
<path d="M253.1 166.6l.4 .2M253.1 166.6l-.1 .2M253.3 171.9a1.95 1.95 0 0 1-2.1 1.1M253.3 166.2l-.2 .4M253.3 166.2l.4 .2M253.4 167a1.15 1.15 0 0 1 .5 1.4M253.4 162.4l-.5 2.7M253.5 166.8a1.51 1.51 0 0 1 .6 1.7M253.5 166.8l-.1 .2M253.7 166.4a1.85 1.85 0 0 1 .9 2.2M253.7 166.4l-.2 .4M253.9 168.4l-1.3 3.2"/>
<path d="M253.9 168.4l.2 .1M254.1 160.8a1.68 1.68 0 0 0-1.4 1.5M254.1 160.8v.3M254.1 161.1a1.7 1.7 0 0 0-1.3 1.9l-.4 2M254.1 168.5l-1.2 3.2M254.1 168.5l.5 .1M254.1 161.1l.1 .5M254.2 161.6a.92 .92 0 0 0-.8 .8M254.5 160.8l.1 .7M254.5 160.8h-.4M254.6 168.6l-1.3 3.3M254.6 161.5l-.4 .1"/>
<path d="M41.8 182l.4 .4M42.2 182.4l.3 .3M64 182l-.7 .7M108.3 196.6h4M113.3 186.1v4.7M113.3 190.8v.8M113.3 186.1l-.5 .4M113.3 186.1h53.2M113.3 190.8l-.5 .5M113.3 190.8h53.2M113.3 191.6l-.5 .5M113.3 191.6h53.2"/>
<path d="M166.5 186.1v4.7M166.5 190.8v.8M166.8 185.8v4.7M166.8 190.5v.8l-.3 .3M166.8 185.8l-.3 .3M166.8 190.5l-.3 .3M199.7 181.8a1.9 1.9 0 0 0 .5 2.3M199.7 181.8l.4 .2M199.7 180.2a.99 .99 0 0 1 .2 1.2M199.9 181.4l.4 .2M199.9 181.4l-.2 .4M200.1 182a1.37 1.37 0 0 0 .4 1.7"/>
<path d="M200.1 182l.2 .1M200.2 184.1l2.8 2.1M200.3 182.1a1.2 1.2 0 0 0 .3 1.5M200.3 181.6l.3 .1M200.3 181.6l-.2 .4M200.5 183.7l1.3 1.1a3.9 3.9 0 0 0 2.4 1.3l.4-.2 .8-.6M200.5 183.7l-.3 .4M200.6 181.7l-.3 .4M200.6 183.6l2.8 2M200.6 183.6l-.1 .1M203.4 185.6l-.4 .6M204.8 185.5a1.12 1.12 0 0 1-1.4 .1"/>
<path d="M204.8 185.5l.6 .5M205.2 185.2l-.4 .3M205.2 185.2l.2 .1M205.4 186a1.92 1.92 0 0 1-2.4 .2M205.4 185.3l.3 .4M205.7 185.7l-.3 .3M206.8 185.6l2.5 1.2M206.8 185.6a1.06 1.06 0 0 0-1.1 .1M207.1 185.1l2.4 1.2M207.1 185.1a1.47 1.47 0 0 0-1.7 .2M207.1 185.1l-.3 .5M207.2 184.9l2.4 1.2"/>
<path d="M207.2 184.9a1.68 1.68 0 0 0-2 .3M207.2 184.9l-.1 .2M209.3 186.8a1.11 1.11 0 0 1 .6 1M209.5 186.3a1.8 1.8 0 0 1 .8 2.3l.2 .6 .7 .6M209.5 186.3l-.2 .5M209.6 186.1a1.67 1.67 0 0 1 1 1.8M209.6 186.1l-.1 .2M209.8 188.2a1.94 1.94 0 0 0 1.3 2.1M209.8 188.2l.7 .1M209.9 187.8l.7 .1M209.9 187.8l-.1 .4M210.5 188.3a1.18 1.18 0 0 0 .8 1.3"/>
<path d="M210.6 187.9l-.1 .4M211.1 190.3l3.4 .9M211.2 189.8l3.4 .9M211.2 189.8l-.1 .5M211.3 189.6l3.3 .9M211.3 189.6l-.1 .2M214.6 190.7l-.1 .5M214.6 190.5v.2M216 189.9a1.16 1.16 0 0 1-1.4 .6M216 189.9l.2 .1M216.1 189.5l-.1 .4M216.1 189.5l.3 .1"/>
<path d="M216.2 190a1.42 1.42 0 0 1-1.6 .7M216.2 190l.4 .2M216.4 189.6l-.2 .4M216.4 189.6l.4 .2M216.6 190.2a1.94 1.94 0 0 1-2.1 1M216.8 189.8l-.2 .4M217.8 189.2l2.8 .3M217.8 189.2a.96 .96 0 0 0-1 .6M217.9 188.5l2.7 .2M217.9 188.5a1.66 1.66 0 0 0-1.8 1M217.9 188.5l-.1 .7M220.6 189a1.54 1.54 0 0 1 1.5 1.5"/>
<path d="M220.6 189l-1.3-.1a3.5 3.5 0 0 0-2.5 .1l-.4 .6M220.6 189.5a.93 .93 0 0 1 .9 .7M220.6 189v.5M220.6 188.7a1.8 1.8 0 0 1 1.6 1.3M220.6 188.7v.3M221.5 190.2l.1 .4M221.6 190.6a2.01 2.01 0 0 0 1.9 1.5M222.1 190.5a1.44 1.44 0 0 0 1.4 1.1M222.1 190.5l-.5 .1M222.2 190l.1 .5M222.2 190l-.7 .2M222.3 190.5a1.19 1.19 0 0 0 1.2 .8"/>
<path d="M222.3 190.5h-.2M223.5 191.3v.3M223.5 191.6v.5M226.9 191l-3.4 .3M226.9 191l.1 .8M227 191.8l-3.5 .3M227.9 189.9a1.16 1.16 0 0 1-1 1.1M227.9 189.9l.2 .1M227.9 189.5v.4M227.9 189.5h.3M228.1 190a1.46 1.46 0 0 1-1.6 1.3l-3 .3M228.1 190h.6"/>
<path d="M228.2 189.5l-.1 .5M228.2 189.5h.5M228.7 190a1.98 1.98 0 0 1-1.7 1.8M228.7 189.5v.5M229.3 187.9a1.78 1.78 0 0 0-1.4 1.6M229.3 187.9v.3M229.3 188.2a1.53 1.53 0 0 0-1.1 1.3M229.3 188.2l.1 .5M229.4 188.7a.93 .93 0 0 0-.7 .8M231.8 187.2a1.66 1.66 0 0 1 2 .6M231.8 187.2l-2.5 .7M231.8 187.2l.1 .2"/>
<path d="M231.9 187.4a1.5 1.5 0 0 1 1.7 .6M231.9 187.4l-2.6 .8M231.9 187.4l.2 .5M232.1 187.9a.99 .99 0 0 1 1.1 .4M232.1 187.9l-2.7 .8M233.2 188.3l.2 .3M233.4 188.6a1.89 1.89 0 0 0 2.4 .7M233.6 188a1.49 1.49 0 0 0 1.9 .8M233.6 188l-.4 .3M233.8 187.8l.3 .4M233.8 187.8l-.2 .2M234.1 188.2a1.24 1.24 0 0 0 1.4 .4"/>
<path d="M234.1 188.2l-.7 .4M235.5 188.6v.2M235.5 188.8l.3 .5M238.5 187l-3 1.6M238.5 187l.2 .3M238.7 187.3l-3.2 1.5M238.7 187.3l.2 .4M238.9 187.7l-3.1 1.6M238.9 185.2l.2 .5M239.1 185.7a1.16 1.16 0 0 1-.6 1.3M239.3 185.6a1.37 1.37 0 0 1-.6 1.7M239.3 185.6l-.2 .1"/>
<path d="M239.6 183.3a1.76 1.76 0 0 0-.7 1.9M239.6 183.3l.1 .3M239.7 185l-.8 .2M239.7 185l.1 .5M239.7 183.6a1.61 1.61 0 0 0-.4 2M239.7 183.6l.3 .3M239.8 185.5a1.88 1.88 0 0 1-.9 2.2M239.8 185.5l-.5 .1M240 183.9a.99 .99 0 0 0-.3 1.1M241.8 181.7l-2.2 1.6M241.8 181.7l.1 .2M241.9 181.9l-2.2 1.7"/>
<path d="M241.9 181.9l.4 .4M242.3 182.3l-2.3 1.6M243.4 182.2a1 1 0 0 0-1.1 .1M243.4 182.2l.4 .3M243.7 181.8a1.46 1.46 0 0 0-1.8 .1M243.7 181.8l.4 .3M243.7 181.8l-.3 .4M243.8 181.6a1.73 1.73 0 0 0-2 .1M243.8 181.6l.4 .3M243.8 181.6l-.1 .2M244.1 182.1l-.3 .4M244.2 181.9l-.1 .2"/>
<path d="M245.6 181.7a1.13 1.13 0 0 1-1.4 .2M245.6 181.7l.6 .5M246.2 182.2a1.86 1.86 0 0 1-2.4 .3"/>
<circle cx="52.9" cy="132.9" r="3.1"/>
<circle cx="52.9" cy="132.9" r="2.86"/>
<circle cx="52.9" cy="132.9" r="2.29"/>
<circle cx="222.1" cy="133" r="2.55"/>
<circle cx="222.1" cy="132.9" r="2.3"/>
<circle cx="31.2" cy="145.4" r="2.3"/>
<circle cx="31.3" cy="145.4" r="2.85"/>
<circle cx="31.3" cy="145.4" r="3.1"/>
<circle cx="52.9" cy="157.9" r="38.7"/>
<circle cx="52.9" cy="157.9" r="38.2"/>
<circle cx="74.6" cy="145.4" r="2.31"/>
<circle cx="74.6" cy="145.4" r="3.1"/>
<circle cx="74.6" cy="145.4" r="2.85"/>
<circle cx="117.8" cy="157.9" r="3"/>
<circle cx="117.8" cy="157.9" r="1.25"/>
<circle cx="152.3" cy="157.9" r="3"/>
<circle cx="152.4" cy="157.9" r="1.25"/>
<circle cx="200.5" cy="145.4" r="2.31"/>
<circle cx="200.5" cy="145.4" r="2.55"/>
<circle cx="222.1" cy="157.9" r="38.7"/>
<circle cx="222.1" cy="157.9" r="12.7"/>
<circle cx="222.1" cy="157.9" r="12.9"/>
<circle cx="222.1" cy="157.9" r="38.2"/>
<circle cx="243.8" cy="145.4" r="2.3"/>
<circle cx="243.8" cy="145.4" r="2.56"/>
<circle cx="31.3" cy="170.4" r="2.86"/>
<circle cx="31.3" cy="170.4" r="2.29"/>
<circle cx="31.3" cy="170.4" r="3.1"/>
<circle cx="74.6" cy="170.4" r="3.1"/>
<circle cx="74.6" cy="170.4" r="2.3"/>
<circle cx="74.6" cy="170.4" r="2.86"/>
<circle cx="200.5" cy="170.5" r="2.55"/>
<circle cx="200.5" cy="170.4" r="2.3"/>
<circle cx="243.8" cy="170.4" r="2.56"/>
<circle cx="243.8" cy="170.4" r="2.29"/>
<circle cx="52.9" cy="182.9" r="3.1"/>
<circle cx="52.9" cy="182.9" r="2.3"/>
<circle cx="52.9" cy="182.9" r="2.85"/>
<circle cx="222.1" cy="182.9" r="2.31"/>
<circle cx="222.1" cy="182.9" r="2.55"/>
</g>
<path d="M157.4 159.2v-2.6M160 155.1a4.3 4.3 0 0 1 1.7-6.9 3.5 3.5 0 0 1 3.6 3.3 3.9 3.9 0 0 1-1.1 3.6M198.1 157.4v3.5v-6v2.5M246.1 157.4v3.5v-6v2.5" fill="none" stroke="#000" stroke-width=".2" stroke-dasharray="1.3 .6" stroke-dashoffset=".3"/>
<g fill="none" stroke="#000" stroke-width=".2" stroke-dasharray="1.3 .6" stroke-dashoffset=".7">
<path d="M108 130.1v5.7v-5.7M112.8 135.8v-5.7v5.7M108 142.6v5.7v-5.7M112.8 148.3v-5.7v5.7M117.1 156.9a1.25 1.25 0 0 1 1.4 0M118.5 159a1.25 1.25 0 0 1-1.4 0M151.7 156.9a1.25 1.25 0 0 1 1.4 0M153.1 159a1.25 1.25 0 0 1-1.4 0M189.7 155l-.6-.4 .6 .4M108 167.6v5.7v-5.7M112.8 173.3v-5.7v5.7M189.7 160.9l-.6 .4 .6-.4"/>
<path d="M108 180.1v5.7v-5.7M112.8 185.8v-5.7v5.7"/>
</g>
<path d="M112.8 135.2v-4.6v4.6M166.5 135.2v-4.6v4.6M112.8 147.7v-4.6v4.6M166.5 147.7v-4.6v4.6M112.8 172.7v-4.6v4.6M166.5 172.7v-4.6v4.6M112.8 185.2v-4.6v4.6M166.5 185.2v-4.6v4.6" fill="none" stroke="#000" stroke-width=".2" stroke-dasharray="1.3 .6" stroke-dashoffset="-.2"/>
<g fill="none" stroke="#000" stroke-width=".2" stroke-dasharray="1.3 .6">
<path d="M108 130.1h.1M157.4 145.3v25.3v-25.3M157.4 145.2h.1M157.4 159.2h.1M157.4 156.6h.1M189.7 155l.4 .1M189.7 155l-.1-.1 .1 .1M190.1 155.1l-.4-.1M198.1 157.9v-1.2v2.5v-1.3M209.6 156a12.7 12.7 0 0 1 4.4-7.9 12.7 12.7 0 0 0-4.4 7.9M218.2 156.9v-.2v.2M218.2 159v.2v-.2"/>
<path d="M226.2 157.9l-.2 1.3a4.1 4.1 0 0 0 0-2.5l.2 1.2M246.1 157.9v-1.2v2.5v-1.3M166.5 170.6v-25.4v25.4M189.7 160.9l.4-.2M189.7 160.9h-.1h.1M190.1 160.7l-.4 .2M108 180.1h.1"/>
</g>
<g fill="none" stroke="#000" stroke-width=".2" stroke-dasharray="1.3 .6" stroke-dashoffset=".2">
<path d="M108 135.8h4.8M112.8 130.1h-4.8M108 148.3h4.8M111 156.9v-3.1v8.2v-3M112.8 142.6h-4.8M118.5 156.9h33.2M151.7 159h-33.2M157.1 159v3v-8.2v3.1M191.1 156.6v2.7M191.1 159.3v-2.7M198.1 154.9h-8.5M214 148.1l-24.9 6.5"/>
<path d="M108 173.3h4.8M112.8 167.6h-4.8M189.6 160.9h8.5M108 185.8h4.8M112.8 180.1h-4.8"/>
</g>
<path d="M157.4 156.6v-3v8.7v-3.1M166.5 145.2h-9.1M255.8 156.2v3.4M255.8 159.6v-3.4M255.8 159.6a1.42 1.42 0 0 1-1 1.3l.2-.1a1.42 1.42 0 0 0 .8-1.2M255.8 156.2a1.42 1.42 0 0 0-1-1.3l.2 .1a1.42 1.42 0 0 1 .8 1.2M157.4 170.6h9.1" fill="none" stroke="#000" stroke-width=".2" stroke-dasharray="1.3 .6" stroke-dashoffset="-.1"/>
<g fill="none" stroke="#000" stroke-width=".2" stroke-dasharray="1.3 .6" stroke-dashoffset=".5">
<path d="M111 156.9h6.1M116.5 157.9a1.25 1.25 0 0 0 1.8 1.2 1.25 1.25 0 0 0 .3-2.1 1.25 1.25 0 0 0-2 .5l-.1 .4M117.1 159h-6.1M151.1 157.9a1.25 1.25 0 0 0 1.8 1.2 1.25 1.25 0 0 0 .3-2.1 1.25 1.25 0 0 0-2 .5l-.1 .4M153.1 156.9h4M157.1 159h-4M217.1 159h1.1M217.1 156.9v2.1M217.1 159v-2.1M217.1 156.9h1.1M218.2 156.9h-1.1M218.2 159h-1.1"/>
<path d="M189.1 161.3l20.5-5.3"/>
</g>
<path d="M112.8 135.2h53.7M166.5 130.6h-53.7M112.8 147.7h53.7M157.1 153.8h-46.1M166.5 143.1h-53.7M198.1 157.9v3v-6v3M246.1 157.9v3v-6v3M111 162h46.1M112.8 172.7h53.7M166.5 168.1h-53.7M112.8 185.2h53.7M166.5 180.6h-53.7" fill="none" stroke="#000" stroke-width=".2" stroke-dasharray="1.3 .6" stroke-dashoffset=".4"/>
<path d="M190.1 155.1a1.47 1.47 0 0 1 1 1.5M191.1 159.3a1.47 1.47 0 0 1-1 1.4M191.1 156.6a1.47 1.47 0 0 0-1-1.5M190.1 160.7a1.47 1.47 0 0 0 1-1.4" fill="none" stroke="#000" stroke-width=".2" stroke-dasharray="1.3 .6" stroke-dashoffset=".9"/>
<path d="M198.1 159.2h20.1M218.2 156.7h-20.1M226 159.2h20.1M246.1 156.7h-20.1M254.8 154.9h-8.7M246.1 160.9h8.7" fill="none" stroke="#000" stroke-width=".2" stroke-dasharray="1.3 .6" stroke-dashoffset=".1"/>
<text font-size="6.3" x="20" y="25.9">DRIVE PULLEY</text>
<g font-size="4.2">
<text x="20" y="30.5">MATERIAL: PETG (3D PRINTED)</text>
<text x="20" y="34.7">DIMENSIONS: MM [IN]</text>
<text x="20" y="38.9">SCALE: 1:1</text>
<text x="20" y="51.4">PRINT SETTINGS:</text>
<text x="20" y="55.6">- 12% TRIANGULAR INFILL</text>
<text x="20" y="59.7">- 5 WALLS</text>
<text x="20" y="63.9">- ADD SUPPORTS</text>
<text x="48" y="96">FOR M4 THREADED INSERT</text>
<text x="68.1" y="100.1">(HEAT PRESS FIT)</text>
<text x="232.2" y="110.1">FOR M4 SCREW</text>
<text x="140.2" y="114.7">FOR M4 SCREW</text>
<text x="140.2" y="118.8">(CLOSE FIT)</text>
<text x="241" y="114.3">(CLOSE FIT)</text>
<text x="125.9" y="200.5">FOR 25MM OD SHAFT COUPLER</text>
<text x="30" y="204.4">FOR 8MM SHAFT + 2MM KEY</text>
<text x="65.6" y="208.5">(PRESS FIT)</text>
<text x="166.8" y="204.7">(CLOSE FIT)</text>
</g>
<text font-size="3" x="14" y="213.5">SOLIDWORKS Educational Product. For Instructional Use Only.</text>
</svg>
